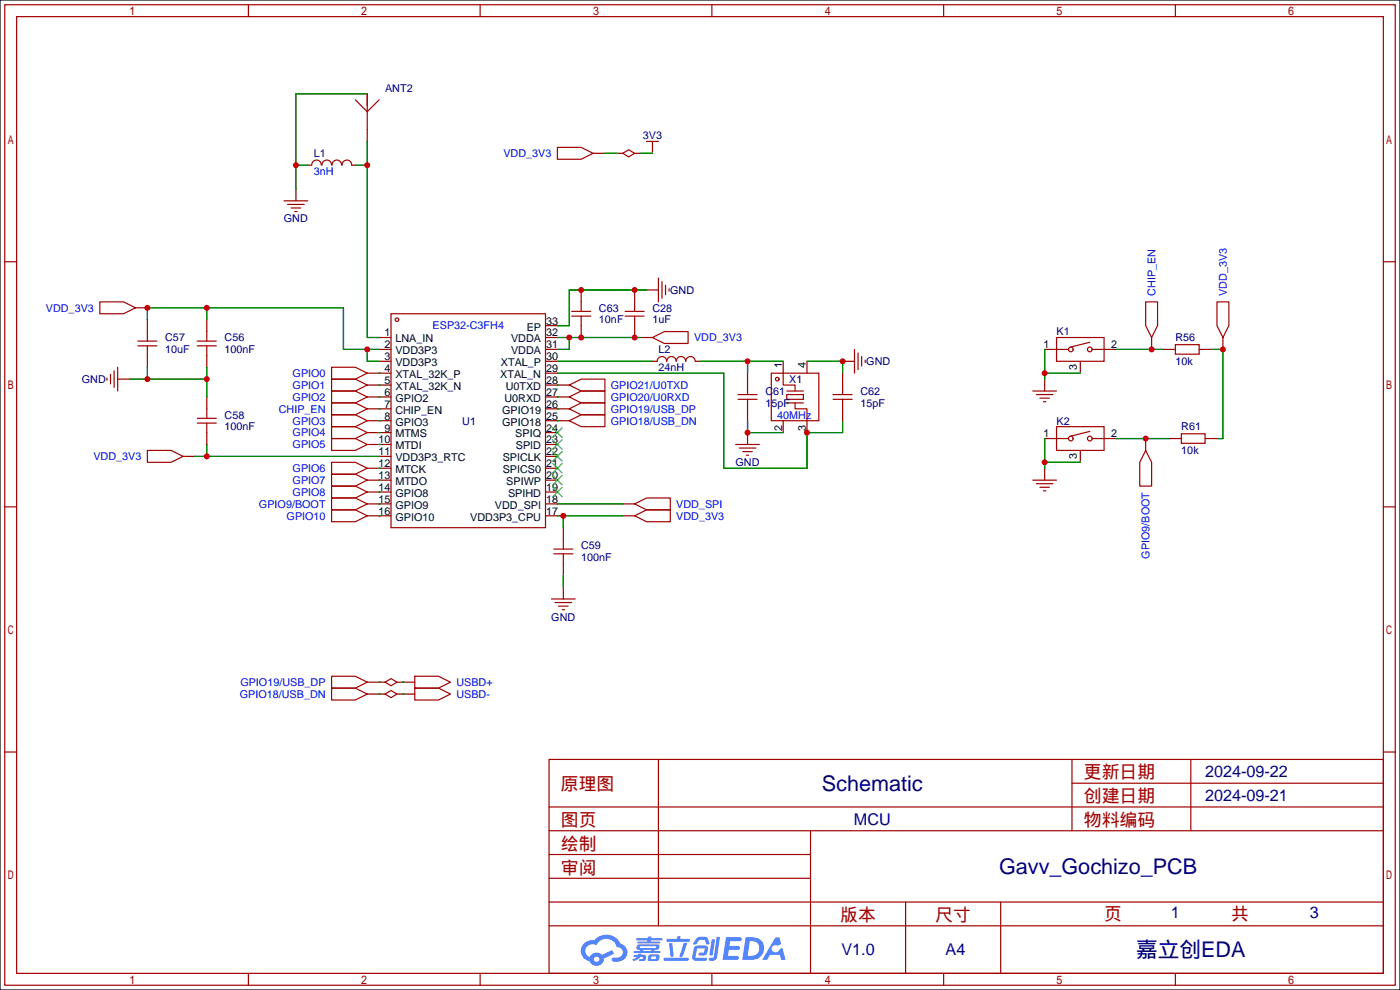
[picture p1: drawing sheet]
<svg xmlns="http://www.w3.org/2000/svg" width="299mm" height="212mm" viewBox="0 0 299 212" stroke-linecap="round" stroke-linejoin="round" font-family="sans-serif">
<path d="M0 0h299.2v211.6h-299.2z" fill="#fff" stroke="#000" stroke-width=".25"/>
<g fill="none" stroke="#a10000" stroke-width=".25">
<path d="M1 1h297.2v209.6h-297.2zM3.6 3.6h292.1v204.4h-292.1zM53.1 1v2.6M102.6 1v2.6M152.1 1v2.6M201.7 1v2.6M251.2 1v2.6M1 55.9h2.6M295.7 55.9h2.5M1 108.3h2.6M295.7 108.3h2.5M1 160.7h2.6"/>
<path d="M117.3 162.3h178.4v45.7h-178.4zM117.3 177.5h178.4M117.3 172.5h178.4M140.7 162.3v35.6M173.2 177.5v30.5M229.1 162.3v15.2M229.1 167.4h66.6M254.5 162.3v15.2M295.7 160.7h2.5M117.3 182.6h55.9M117.3 197.9h178.4M117.3 192.8h178.4"/>
<path d="M117.3 187.7h55.9M193.5 192.8v15.2M213.9 192.8v15.2M53.1 208v2.6M102.6 208v2.6M152.1 208v2.6M201.7 208v2.6M251.2 208v2.6"/>
</g>
<g fill="#5487ff">
<path d="M155.2 200.3h2.6a.48 .48 0 0 1 .7 .4 .48 .48 0 0 1-.6 .4h-1.8l-.2 1.1h1.9a.43 .43 0 0 1 .4 .4 .43 .43 0 0 1-.5 .4h-1.9l-.2 1.3h1.7a.45 .45 0 0 1 .5 .2 .45 .45 0 0 1-.1 .6h-3.3z"/>
<path d="M165.7 200.3h.9l.4 1.5-.8 .3a.84 .84 0 0 0-1.2 .3 .84 .84 0 0 0 .4 1.1 .84 .84 0 0 0 1.1-.4l.1-.2 .6-.3 .7 2.5h-1l-.2-1h-2.1l-.6 1h-1.1z"/>
<path d="M152.1 200.8h.7l-.5 3.1a.36 .36 0 0 1-.3 .3 .36 .36 0 0 1-.4-.3z"/>
<path d="M153.2 200.2h.7l-.6 4.3a1.13 1.13 0 0 1-1.8 .6l.2-.4h.7l.2-.2z"/>
<path d="M148.9 200.6l.6-.4h1a.77 .77 0 0 1 .9 .5l.3 1-.2 .2h-.5l-.3-.9-.2-.2-1 .1-.7 1-.6-.1-.1-.2z"/>
<path d="M148.4 202.4l.6-.3h1.7a.81 .81 0 0 1 .7 .5 .81 .81 0 0 1-.2 .8 .81 .81 0 0 1-.9 .8h-.7a.32 .32 0 0 1-.3-.3 .32 .32 0 0 1 .4-.3h.7l.2-.9-1.6 .1-.4 1.8 2.2 .1a.32 .32 0 0 1 .3 .4 .32 .32 0 0 1-.4 .2h-2.2l-.5-.3-.1-.5z"/>
<path d="M141.9 204.7h5a.33 .33 0 0 1 .3 .3 .33 .33 0 0 1-.3 .3h-4.9l-.2-.1z"/>
<path d="M146.1 201.5h.8l-.7 2a.98 .98 0 0 1-.7 1.1l-.3-.3z"/>
<path d="M143 201.6h.7l.3 2.5a.34 .34 0 0 1-.3 .4 .34 .34 0 0 1-.4-.3z"/>
<path d="M142.5 200.7h2.1l.3-.6h.6l-.1 .6h1.7a.32 .32 0 0 1 .4 .3 .32 .32 0 0 1-.4 .3h-4.5l-.2-.2z"/>
<path d="M135.5 204.1h.9l.1-.3h.6v.3h.8a.82 .82 0 0 1-.5 1.3h-.8v-.4l.7-.1 .1-.3a.68 .68 0 0 0-1 .4l-1.1 .4-.1-.4 .9-.5h-.7z"/>
<path d="M136 200.5h2.4l.1-.3h.7v.3h2.2l.2 .3-.2 .2h-2.3v.2h1.8l.2 .3-.2 .1h-4.5l-.1-.4h2l.1-.2h-2.3l-.1-.2z"/>
<path d="M159.4 200.3l-.8 4.9h1.7a2.5 2.5 0 0 0 3-2.5 2.5 2.5 0 0 0-3.1-2.4zM160.3 201.1a1.61 1.61 0 0 1 2 1.5 1.61 1.61 0 0 1-1.8 1.7h-.7z"/>
<path d="M136.2 202a.55 .55 0 0 0-.2 .8 .55 .55 0 0 0 .7 .2l.1 .3h-1.3v.3l5.4 .1 .3-.2-.2-.2h-1.2l.2-.3a.7 .7 0 0 0 .8-.3 .7 .7 0 0 0 0-.8l-4.2-.1zM136.8 202.3l3.3-.1 .1 .1-.2 .3h-3.2zM137.5 203h1.7l-.2 .3h-1.4z"/>
<path d="M138.6 204.2a1.05 1.05 0 0 0 0 1.2 2.91 2.91 0 0 0 2.2-.2 .98 .98 0 0 0 0-1.2h-1.6zM139.2 204.5l.9-.1 .1 .4-.2 .2-.8-.1z"/>
<path d="M124.9 201.6a2.23 2.23 0 0 0-.7 2.3 2.23 2.23 0 0 0 1.8 1.6 1.58 1.58 0 0 0 1.8 .9 1.58 1.58 0 0 0 1.3-1.5l2.2-1.1-.5-.7-2.1 1a1.65 1.65 0 0 0-2.7 .4 1.45 1.45 0 0 1-.8-1.9 1.45 1.45 0 0 1 2-.7l.3 .1a2.3 2.3 0 0 1 2.3-1.3 2.3 2.3 0 0 1 2 1.7 1.12 1.12 0 0 1 1.3 1 1.12 1.12 0 0 1-1.1 1.2h-.7a.45 .45 0 0 0-.6 .4 .45 .45 0 0 0 .5 .5 2.21 2.21 0 0 0 2.2-.5 2.21 2.21 0 0 0 .5-2.3 2.13 2.13 0 0 0-1.3-1.1 3.3 3.3 0 0 0-5.6-.7l-1.1 .1zM127 205a.57 .57 0 0 1 1.1 0 .57 .57 0 0 1-1.1 0z"/>
</g>
<g fill="none" stroke="#a10000" stroke-width=".25">
<path d="M68.7 35.3a1.01 1.01 0 0 0-1.1-1.1 1.01 1.01 0 0 0-1 1.1M70.8 35.3a1.01 1.01 0 0 0-1-1.1 1.01 1.01 0 0 0-1 1.1M73 35.3a1.01 1.01 0 0 0-1-1.1 1.01 1.01 0 0 0-1 1.1M75.2 35.3a1.01 1.01 0 0 0-1.1-1.1 1.01 1.01 0 0 0-1 1.1M75.9 21.3l2.6 2.6 2.5-2.6M78.5 20.1v7.6M119.1 31.5h5.1l2.5 1.3-2.5 1.2h-5.1zM133.1 32.8l1.3-.8 1.2 .8-1.2 .7zM138.2 30.2h2.5M139.4 30.2v1.3M60.7 42.9h5.1M61.5 43.7h3.5"/>
<path d="M62.2 44.4h2.1M63 45.2h.5M140.7 59.4v5.1M21.3 64.5h5.1l2.6 1.3-2.6 1.3h-5.1zM24.4 79.2v3.6M25.1 78.5v5.1M29.5 73.9h4M29.5 72.9h4M31.5 70.9v2M31.5 73.9v2M42.2 73.9h4M42.2 72.9h4"/>
<path d="M44.2 70.9v2M44.2 73.9v2M70.9 78.5h5l2.6 1.3-2.6 1.2h-5zM83.6 67.1h33v45.7h-33zM122.2 67.6h4M122.2 66.5h4M124.2 64.5v2M124.2 67.6v2M133.6 67.6h4.1M133.6 66.5h4.1M135.6 64.5v2M135.6 67.6v2"/>
<path d="M139.4 72.1l2.6-1.2h5.1v2.5h-5.1zM140.5 77.2a1.02 1.02 0 0 1 1-1 1.02 1.02 0 0 1 1 1 1.02 1.02 0 0 1 1-1 1.02 1.02 0 0 1 1 1 1.02 1.02 0 0 1 1-1 1.02 1.02 0 0 1 1.1 1 1.02 1.02 0 0 1 1-1 1.02 1.02 0 0 1 1 1M141.5 60.2v3.6M142.2 61v2M143 61.7v.5M164.8 79.8h10.2v10.1h-10.2zM167.4 79.8v2.5h2.5v1.3M182.6 74.7v5.1M183.4 75.4v3.6M184.1 76.2v2M184.9 77v.5M225.8 72.1h10.2v5.1h-10.2z"/>
<path d="M225.8 74.7h2.5M232.9 73.2l-4 1M233.4 74.7h2.6M244.9 64.5h2.5v5.1l-1.3 2.5-1.2-2.5zM251.2 73.7h5.1v2h-5.1zM260.1 64.5h2.5v5.1l-1.2 2.5-1.3-2.5zM22.9 80.8v.5M23.6 80v2M31.5 96.3h5.1l2.5 1.2-2.5 1.3h-5.1zM42.2 90.4h4M42.2 89.4h4M44.2 87.4v2"/>
<path d="M44.2 90.4v2.1M70.9 98.8h5l2.6 1.3-2.6 1.2h-5zM70.9 91.2h5l2.6 1.3-2.6 1.2h-5zM70.9 93.7h5l2.6 1.3-2.6 1.3h-5zM70.9 88.6h5l2.6 1.3-2.6 1.3h-5zM70.9 86.1h5l2.6 1.3-2.6 1.2h-5zM70.9 83.6h5l2.6 1.2-2.6 1.3h-5zM70.9 81h5l2.6 1.3-2.6 1.3h-5zM121.7 82.3l2.5-1.3h5.1v2.6h-5.1zM121.7 84.8l2.5-1.2h5.1v2.5h-5.1zM121.7 87.4l2.5-1.3h5.1v2.5h-5.1zM121.7 89.9l2.5-1.3h5.1v2.6h-5.1z"/>
<path d="M157.2 95h5.1M157.7 85.3h4.1M157.7 84.3h4.1M158 95.8h3.5M158.7 96.5h2.1M159.5 97.3h.5M159.8 82.3v2M159.8 85.3v2.1M168.1 84.3h3.6v1h-3.6zM168.1 83.6h3.6M168.1 86.1h3.6M169.9 86.1v1.3h2.6v2.5"/>
<path d="M178.1 85.3h4M178.1 84.3h4M180.1 82.3v2M180.1 85.3v2.1M220.7 83.6h5.1M221.5 84.3h3.5M222.2 85.1h2.1M223 85.9h.5M225.8 91.2h10.2v5.1h-10.2zM225.8 93.7h2.5M232.9 92.2l-4 1M233.4 93.7h2.6"/>
<path d="M244.9 96.3l1.2 2.5v5.1h-2.5v-5.1zM252.5 92.7h5.1v2h-5.1zM70.9 109h5l2.6 1.2-2.6 1.3h-5zM70.9 103.9h5l2.6 1.3-2.6 1.2h-5zM70.9 101.3h5l2.6 1.3-2.6 1.3h-5zM70.9 106.4h5l2.6 1.3-2.6 1.3h-5zM118.4 118.4h4M118.4 117.3h4M120.4 115.3v2M120.4 118.4v2M135.6 110.2l2.6-1.2h5.1v2.5h-5.1zM135.6 107.7l2.6-1.3h5.1v2.6h-5.1z"/>
<path d="M220.7 102.6h5.1M221.5 103.4h3.5M222.2 104.1h2.1M223 104.9h.5M117.9 128h5M118.6 128.8h3.6M119.4 129.5h2M120.1 130.3h.5M70.9 147.1h5l2.6 1.2-2.6 1.3h-5zM70.9 144.5h5l2.6 1.3-2.6 1.3h-5zM82.3 145.8l1.3-.8 1.2 .8-1.2 .8zM82.3 148.3l1.3-.7 1.2 .7-1.2 .8z"/>
<path d="M88.6 144.5h5.1l2.6 1.3-2.6 1.3h-5.1zM88.6 147.1h5.1l2.6 1.2-2.6 1.3h-5.1z"/>
<circle cx="84.8" cy="68.3" r=".38"/>
<circle cx="228.9" cy="74.7" r=".51"/>
<circle cx="232.9" cy="74.7" r=".51"/>
<circle cx="166.1" cy="81" r=".38"/>
<circle cx="228.9" cy="93.7" r=".51"/>
<circle cx="232.9" cy="93.7" r=".51"/>
</g>
<g fill="none" stroke="#870000" stroke-width=".25">
<path d="M65.8 35.3h.7M75.2 35.3h.7M78.5 20.1v2.5M78.5 27.7v2.5M126.7 32.8h2.6M131.8 32.8h1.3M135.6 32.8h1.3M139.4 31.5v1.3M63.2 40.4v2.5M29 65.8h2.5M31.5 68.3v2.6M31.5 75.9v2.6"/>
<path d="M44.2 68.3v2.6M44.2 75.9v2.6M78.5 79.8h5.1M81 72.1h2.6M81 74.7h2.6M81 77.2h2.6M116.6 72.1h2.5M116.6 74.7h2.5M116.6 77.2h2.5M116.6 79.8h2.5M116.6 69.6h2.5M124.2 62v2.5"/>
<path d="M124.2 69.6v2.5M135.6 62v2.5M135.6 69.6v2.5M136.9 72.1h2.5M138.2 62h2.5M139.4 77.2h1.1M148.6 77.2h1M159.8 79.8v2.5M167.4 77.2v2.6M172.5 77.2v2.6M180.1 77.2h2.5M180.1 79.8v2.5"/>
<path d="M223.3 74.7h2.5M230.9 77.2v2.6M236 74.7h2.5M246.1 72.1v2.6M248.7 74.7h2.5M256.3 74.7h2.5M261.4 72.1v2.6M25.1 81h2.6M39.1 97.5h2.6M44.2 84.8v2.6M44.2 92.5v2.5M78.5 82.3h5.1"/>
<path d="M78.5 84.8h5.1M78.5 87.4h5.1M78.5 89.9h5.1M78.5 92.5h5.1M78.5 95h5.1M81 97.5h2.6M116.6 82.3h5.1M116.6 84.8h5.1M116.6 87.4h5.1M116.6 89.9h5.1M116.6 92.5h2.5M116.6 95h2.5"/>
<path d="M116.6 97.5h2.5M159.8 87.4v2.5M159.8 92.5v2.5M167.4 89.9v2.6M172.5 89.9v2.6M180.1 87.4v2.5M223.3 81v2.6M223.3 93.7h2.5M230.9 96.3v2.5M236 93.7h2.5M244.9 93.7v2.6M249.9 93.7h2.6"/>
<path d="M257.6 93.7h2.5M78.5 100.1h5.1M78.5 102.6h5.1M78.5 105.2h5.1M78.5 107.7h5.1M78.5 110.2h5.1M116.6 100.1h2.5M116.6 102.6h2.5M116.6 105.2h2.5M116.6 107.7h2.5M116.6 110.2h2.5M120.4 112.8v2.5"/>
<path d="M133.1 107.7h2.5M133.1 110.2h2.5M223.3 100.1v2.5M120.4 120.4v2.5M120.4 125.5v2.5M78.5 145.8h3.8M78.5 148.3h3.8M84.8 145.8h3.8M84.8 148.3h3.8"/>
</g>
<path d="M118.1 99.1l2 2M118.1 96.5l2 2.1M118.1 94l2 2M118.1 91.4l2 2.1M120.1 99.1l-2 2M120.1 96.5l-2 2.1M120.1 94l-2 2M120.1 91.4l-2 2.1M118.1 104.1l2 2.1M118.1 101.6l2 2M120.1 104.1l-2 2.1M120.1 101.6l-2 2" fill="none" stroke="#3c3" stroke-width=".25"/>
<g fill="none" stroke="#008700" stroke-width=".25">
<path d="M63.2 35.3h2.6M75.9 35.3h2.6M78.5 30.2v41.9h2.5M78.5 20.1h-15.3v20.3M129.3 32.8h2.5M136.9 32.8h2.5M31.5 68.3v-2.5h41.9v8.9h7.6M31.5 78.5v2.5M44.2 65.8v2.5M44.2 78.5v6.3M78.5 74.7v2.5h2.5M81 79.8h.1"/>
<path d="M119.1 77.2h20.3M119.1 79.8h35.6v20.3h17.8v-7.6h7.6v-2.6M119.1 72.1h17.8M121.7 72.1v2.6h-2.6M138.2 62h-16.5v7.6h-2.6M149.6 77.2h17.8M159.8 77.2v2.6M172.5 77.2h7.6v2.6M223.3 79.8h7.6M223.3 74.7v6.3M238.5 74.7h10.2M258.8 74.7h2.6v19h-1.3"/>
<path d="M27.7 81h16.5M41.7 97.5h39.3M44.2 95v2.5M81 82.3h.1M81 84.8h.1M81 87.4h.1M81 89.9h.1M81 95h.1M81 92.5h.1M119.1 82.3h.1M119.1 89.9h.1M119.1 87.4h.1"/>
<path d="M119.1 84.8h.1M159.8 89.9v2.6h7.6M223.3 93.7v6.4M223.3 98.8h7.6M238.5 93.7h11.4M81 105.2h.1M81 107.7h.1M81 100.1h.1M81 102.6h.1M81 110.2h.1M119.1 107.7h14M119.1 110.2h14"/>
<path d="M120.4 110.2v2.6M120.4 122.9v2.6M81 148.3h.1M81 145.8h.1M86.1 145.8h.1M86.1 148.3h.1"/>
</g>
<g fill="#c00">
<circle cx="180.1" cy="77.2" r=".63"/>
<circle cx="159.8" cy="92.5" r=".63"/>
<circle cx="124.2" cy="62" r=".63"/>
<circle cx="135.6" cy="62" r=".63"/>
<circle cx="121.7" cy="72.1" r=".63"/>
<circle cx="124.2" cy="72.1" r=".63"/>
<circle cx="135.6" cy="72.1" r=".63"/>
<circle cx="120.4" cy="110.2" r=".63"/>
<circle cx="44.2" cy="97.5" r=".63"/>
<circle cx="159.8" cy="77.2" r=".63"/>
<circle cx="31.5" cy="65.8" r=".63"/>
<circle cx="44.2" cy="65.8" r=".63"/>
<circle cx="78.5" cy="74.7" r=".63"/>
<circle cx="78.5" cy="35.3" r=".63"/>
<circle cx="63.2" cy="35.3" r=".63"/>
<circle cx="172.5" cy="92.5" r=".63"/>
<circle cx="246.1" cy="74.7" r=".63"/>
<circle cx="223.3" cy="79.8" r=".63"/>
<circle cx="223.3" cy="98.8" r=".63"/>
<circle cx="244.9" cy="93.7" r=".63"/>
<circle cx="261.4" cy="74.7" r=".63"/>
<circle cx="31.5" cy="81" r=".63"/>
<circle cx="44.2" cy="81" r=".63"/>
</g>
<g font-size="4.6" fill="#000080">
<text x="175.7" y="169">Schematic</text>
<text x="213.5" y="186.8">Gavv_Gochizo_PCB</text>
<text x="242.8" y="204.6">嘉立创EDA</text>
</g>
<g font-size="3.8" fill="#a00000">
<text x="231.6" y="166.4">更新日期</text>
<text x="119.9" y="168.9">原理图</text>
<text x="231.6" y="171.5">创建日期</text>
<text x="119.9" y="176.5">图页</text>
<text x="231.6" y="176.5">物料编码</text>
<text x="119.9" y="181.6">绘制</text>
<text x="119.9" y="186.7">审阅</text>
<text x="179.6" y="196.9">版本</text>
<text x="199.9" y="196.9">尺寸</text>
<text x="236" y="196.6">页</text>
<text x="263.1" y="196.6">共</text>
</g>
<g font-size="3.5" fill="#000080">
<text x="257.6" y="166.1">2024-09-22</text>
<text x="257.6" y="171.1">2024-09-21</text>
<text x="182.5" y="176.2">MCU</text>
<text x="250.2" y="196.3">1</text>
<text x="280" y="196.3">3</text>
<text x="179.8" y="204.2">V1.0</text>
<text x="202.1" y="204.2">A4</text>
</g>
<g font-size="2.3" fill="#000080">
<text x="82.3" y="19.6">ANT2</text>
<text x="137.4" y="29.8">3V3</text>
<text x="67.1" y="33.6">L1</text>
<text x="60.7" y="47.5">GND</text>
<text x="143.2" y="62.8">GND</text>
<text x="128" y="66.6">C63</text>
<text x="128" y="69.1">10nF</text>
<text x="139.4" y="66.6">C28</text>
<text x="139.4" y="69.1">1uF</text>
<text x="225.8" y="71.7">K1</text>
<text x="35.3" y="72.9">C57</text>
<text x="35.3" y="75.5">10uF</text>
<text x="48" y="72.9">C56</text>
<text x="48" y="75.5">100nF</text>
<text x="140.7" y="75.5">L2</text>
<text x="251.2" y="72.9">R56</text>
<text x="17.5" y="81.8">GND</text>
<text x="140.7" y="79.3">24nH</text>
<text x="168.7" y="81.8">X1</text>
<text x="185.1" y="78">GND</text>
<text x="251.2" y="78">10k</text>
<text x="48" y="89.5">C58</text>
<text x="163.6" y="84.4">C61</text>
<text x="163.6" y="86.9">15pF</text>
<text x="183.9" y="84.4">C62</text>
<text x="183.9" y="86.9">15pF</text>
<text x="48" y="92">100nF</text>
<text x="98.8" y="90.7">U1</text>
<text x="225.8" y="90.7">K2</text>
<text x="252.5" y="92">R61</text>
<text x="157.2" y="99.6">GND</text>
<text x="252.5" y="97.1">10k</text>
<text x="124.2" y="117.4">C59</text>
<text x="124.2" y="119.9">100nF</text>
<text x="117.8" y="132.6">GND</text>
</g>
<g font-size="2.3" fill="#00f">
<text x="107.6" y="33.6">VDD_3V3</text>
<text x="67.1" y="37.4">3nH</text>
<text x="246.9" y="63.2" transform="rotate(-90 246.9 63.2)">CHIP_EN</text>
<text x="262.2" y="63.2" transform="rotate(-90 262.2 63.2)">VDD_3V3</text>
<text x="9.8" y="66.6">VDD_3V3</text>
<text x="92.5" y="70.4">ESP32-C3FH4</text>
<text x="148.3" y="72.9">VDD_3V3</text>
<text x="62.5" y="83.1">GPIO1</text>
<text x="62.5" y="80.6">GPIO0</text>
<text x="130.6" y="83.1">GPIO21/U0TXD</text>
<text x="59.6" y="88.2">CHIP_EN</text>
<text x="62.5" y="85.6">GPIO2</text>
<text x="130.6" y="85.6">GPIO20/U0RXD</text>
<text x="130.6" y="88.2">GPIO19/USB_DP</text>
<text x="166.1" y="89.5">40MHz</text>
<text x="62.5" y="93.3">GPIO4</text>
<text x="62.5" y="95.8">GPIO5</text>
<text x="62.5" y="90.7">GPIO3</text>
<text x="130.6" y="90.7">GPIO18/USB_DN</text>
<text x="20" y="98.3">VDD_3V3</text>
<text x="62.5" y="100.9">GPIO6</text>
<text x="62.5" y="106">GPIO8</text>
<text x="62.5" y="103.4">GPIO7</text>
<text x="55.4" y="108.5">GPIO9/BOOT</text>
<text x="61.3" y="111">GPIO10</text>
<text x="144.5" y="111">VDD_3V3</text>
<text x="144.5" y="108.5">VDD_SPI</text>
<text x="245.7" y="119.4" transform="rotate(-90 245.7 119.4)">GPIO9/BOOT</text>
<text x="51.2" y="149.1">GPIO18/USB_DN</text>
<text x="51.4" y="146.6">GPIO19/USB_DP</text>
<text x="97.5" y="146.6">USBD+</text>
<text x="97.5" y="149.1">USBD-</text>
</g>
<g font-size="2.3">
<text x="82.2" y="71.9">1</text>
<text x="112.6" y="70.6">EP</text>
<text x="116.7" y="71.9">32</text>
<text x="116.7" y="69.4">33</text>
<text x="82.2" y="74.4">2</text>
<text x="82.2" y="77">3</text>
<text x="84.5" y="73.2">LNA_IN</text>
<text x="84.5" y="75.7">VDD3P3</text>
<text x="109.2" y="75.7">VDDA</text>
<text x="109.2" y="73.2">VDDA</text>
<text x="116.7" y="77">30</text>
<text x="116.7" y="74.4">31</text>
<text x="223" y="74.4">1</text>
<text x="237.5" y="74.4">2</text>
<text x="82.2" y="79.5">4</text>
<text x="82.2" y="82.1">5</text>
<text x="84.5" y="78.3">VDD3P3</text>
<text x="84.5" y="80.8">XTAL_32K_P</text>
<text x="84.5" y="83.3">XTAL_32K_N</text>
<text x="106.9" y="80.8">XTAL_N</text>
<text x="107" y="78.3">XTAL_P</text>
<text x="108.1" y="83.3">U0TXD</text>
<text x="116.7" y="82.1">28</text>
<text x="116.7" y="79.5">29</text>
<text x="167.2" y="78.7" transform="rotate(-90 167.2 78.7)">1</text>
<text x="172.2" y="78.7" transform="rotate(-90 172.2 78.7)">4</text>
<text x="230.2" y="79" transform="rotate(-90 230.2 79)">3</text>
<text x="82.2" y="84.6">6</text>
<text x="82.2" y="87.1">7</text>
<text x="82.2" y="89.7">8</text>
<text x="84.5" y="85.9">GPIO2</text>
<text x="84.5" y="88.4">CHIP_EN</text>
<text x="107.3" y="88.4">GPIO19</text>
<text x="107.8" y="85.9">U0RXD</text>
<text x="116.7" y="89.7">25</text>
<text x="116.7" y="87.1">26</text>
<text x="116.7" y="84.6">27</text>
<text x="80.9" y="94.8">10</text>
<text x="82.2" y="92.2">9</text>
<text x="84.5" y="91">GPIO3</text>
<text x="84.5" y="93.5">MTMS</text>
<text x="107.3" y="91">GPIO18</text>
<text x="110.1" y="93.5">SPIQ</text>
<text x="116.7" y="94.8">23</text>
<text x="116.7" y="92.2">24</text>
<text x="167.2" y="92.2" transform="rotate(-90 167.2 92.2)">2</text>
<text x="172.2" y="92.2" transform="rotate(-90 172.2 92.2)">3</text>
<text x="223" y="93.5">1</text>
<text x="237.5" y="93.5">2</text>
<text x="80.9" y="97.3">11</text>
<text x="80.9" y="99.8">12</text>
<text x="84.5" y="96">MTDI</text>
<text x="84.5" y="98.6">VDD3P3_RTC</text>
<text x="84.5" y="101.1">MTCK</text>
<text x="107.4" y="101.1">SPICS0</text>
<text x="107.4" y="98.6">SPICLK</text>
<text x="110.3" y="96">SPID</text>
<text x="116.7" y="99.8">21</text>
<text x="116.7" y="97.3">22</text>
<text x="230.2" y="98" transform="rotate(-90 230.2 98)">3</text>
<text x="80.9" y="102.4">13</text>
<text x="80.9" y="104.9">14</text>
<text x="80.9" y="107.5">15</text>
<text x="84.5" y="103.7">MTDO</text>
<text x="84.5" y="106.2">GPIO8</text>
<text x="108.2" y="103.7">SPIWP</text>
<text x="108.6" y="106.2">SPIHD</text>
<text x="116.7" y="107.5">18</text>
<text x="116.7" y="104.9">19</text>
<text x="116.7" y="102.4">20</text>
<text x="80.9" y="110">16</text>
<text x="84.5" y="108.7">GPIO9</text>
<text x="84.5" y="111.3">GPIO10</text>
<text x="100.5" y="111.3">VDD3P3_CPU</text>
<text x="105.8" y="108.7">VDD_SPI</text>
<text x="116.7" y="110">17</text>
</g>
</svg>
